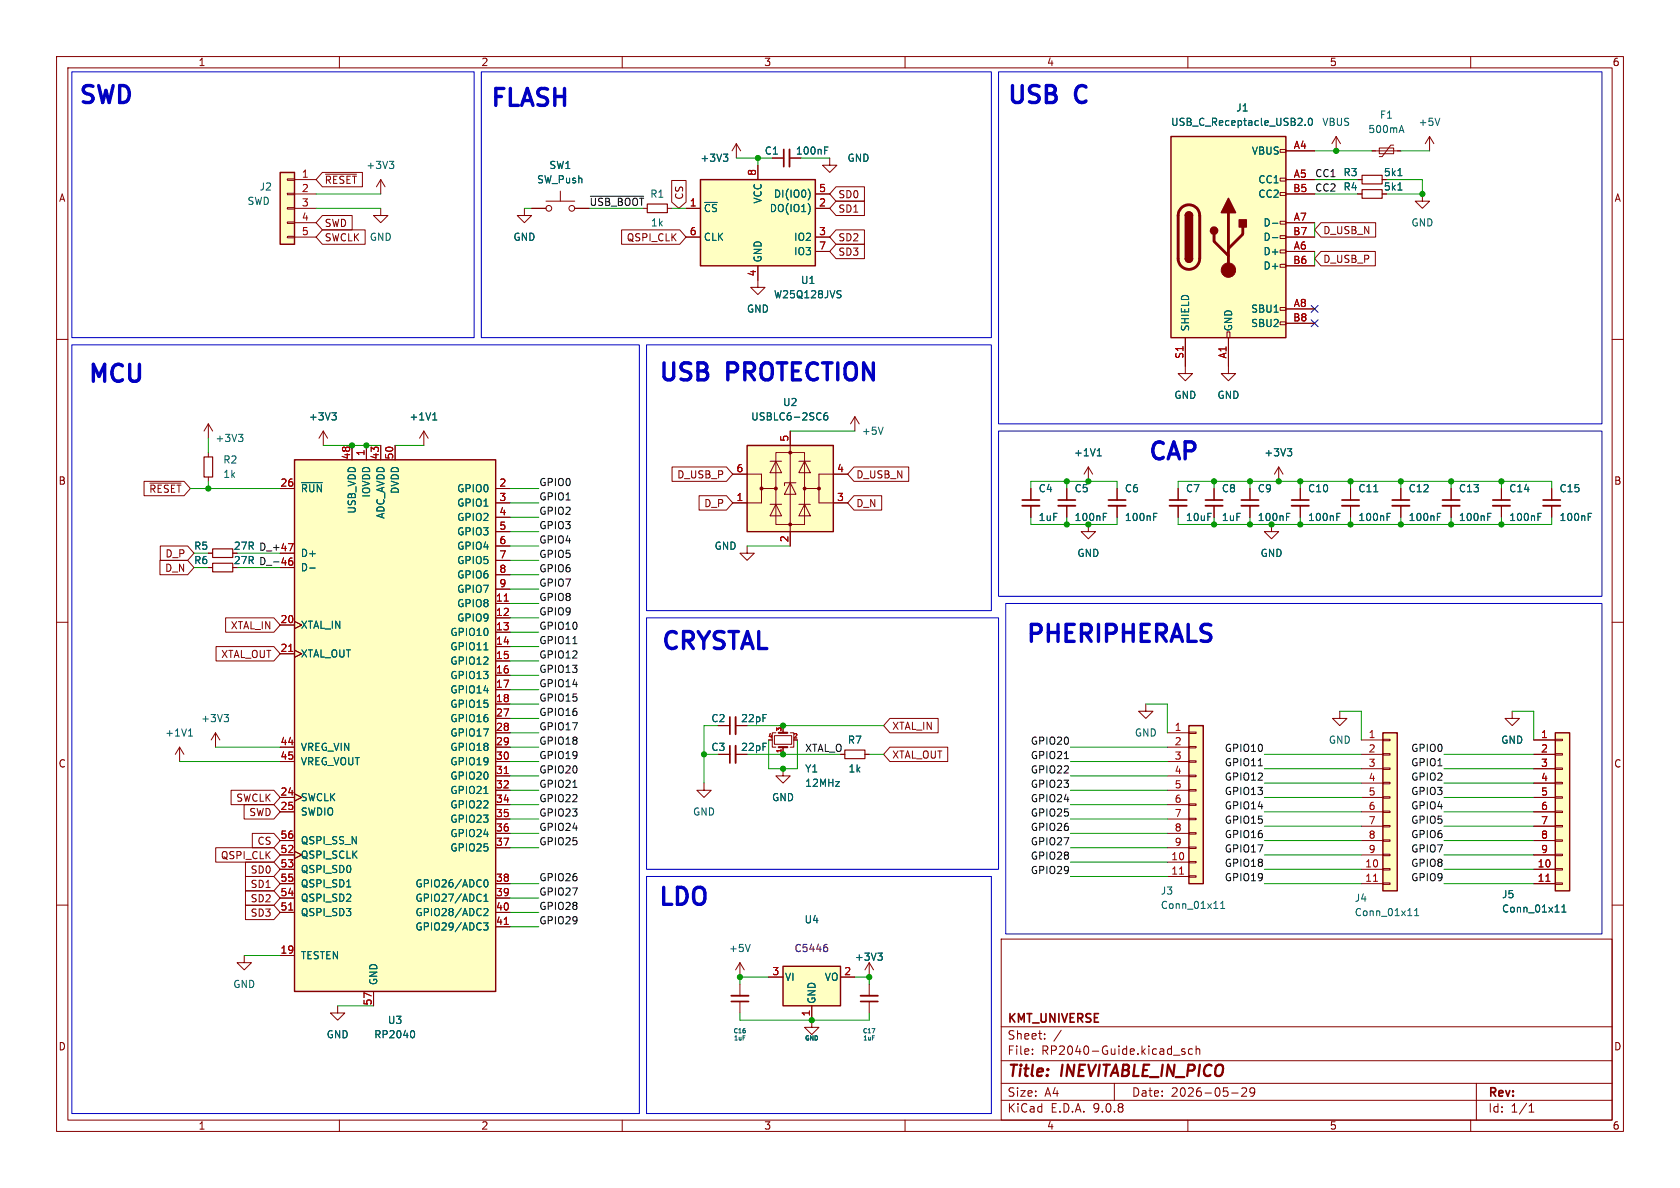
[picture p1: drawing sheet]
<svg xmlns="http://www.w3.org/2000/svg" width="297mm" height="210mm" viewBox="0 0 297 210" stroke-linecap="round" stroke-linejoin="round" font-family="sans-serif">
<g fill="none" stroke="#840000" stroke-width=".18">
<path d="M10 10h277v190h-277zM12 12h273v186h-273zM60 10v2M110 10v2M160 10v2M210 10v2M260 10v2M10 60h2M285 60h2M214.6 86.4v2M214.6 89.4v2M10 110h2"/>
<path d="M285 110h2M10 160h2M177 166h108v32h-108zM285 160h2M60 198v2M110 198v2M160 198v2M177 194.5h108M177 191.5h108M177 187.5h108M177 181.5h108M182.5 186.3v.1"/>
<path d="M182.5 185.5v.1M184.7 183.6v.1M184.7 182.8v.1M187.6 182.1l-1.3 2M197 191.5v3M207.5 186.5h1.1M209.5 185.5l-.4-.1-.2 .2 .1 .2 .5 .2v.3h-.6M210 198v2M210.8 185.5l-.4-.1-.3 .3v.4l.1 .2h.6M211.5 185.5l.2-.1 .3 .1 .1 .9M211.5 184.9v1.5M217.7 193.2h1.2"/>
<path d="M219.5 192.4l.6-.1 .2 .1 .1 .3-.9 1.1h.9M221.8 192.9l-.3 .3h-.3l-.2-.3 .1-.5 .4-.1 .2 .1a.99 .99 0 0 1-.3 1.4h-.3M260 198v2M261 191.5v6.5M270.3 196.6h.9M270.3 195.5l.4-.4v1.5"/>
</g>
<path d="M213.1 88.4h3.1" fill="none" stroke="#840000" stroke-width=".3"/>
<path d="M213.1 89.4h3.1" fill="none" stroke="#840000" stroke-width=".33"/>
<path d="M207 24.1h20.3v35.6h-20.3z" fill="#ffffc2"/>
<g fill="none" stroke="#840000" stroke-width=".18">
<path d="M92.7 36.8v1.3h1.3l-1.3 1.3-1.3-1.3h1.3M226.3 26.4h1v.5h-1zM226.3 31.5h1v.5h-1zM226.3 34h1v.5h-1zM226.3 39.1h1v.5h-1zM227.3 26.7h5.1M227.3 31.8h5.1M227.3 34.3h5.1M227.3 39.4h5.1M236.2 24.1l-.7 1.3M236.2 24.1l.8 1.3M236.2 24.1v2.6"/>
<path d="M240 31.8h.8M240 34.3h.8M242.6 26.7h5M243.8 26.2h2.6v1h-2.6zM246.4 25.7h-.5l-1.6 2h-.5M251.5 34.3v1.3h1.2l-1.2 1.2-1.3-1.2h1.3M252.7 24.1l-.7 1.3M252.7 24.1l.8 1.3M252.7 24.1v2.6M209.5 59.7v6.3h1.3l-1.3 1.3-1.2-1.3h1.2M216.9 58.7h.5v1h-.5zM217.2 59.7v5.1"/>
<path d="M226.3 41.7h1v.5h-1zM226.3 44.2h1v.5h-1zM226.3 46.7h1v.5h-1zM226.3 54.4h1v.5h-1zM226.3 56.9h1v.5h-1zM227.3 41.9h5.1M227.3 44.5h5.1M227.3 47h5.1M227.3 54.6h5.1M227.3 57.2h5.1M132.1 96.5v1.3h1.2l-1.2 1.3-1.3-1.3h1.3M182.2 86.4v2"/>
<path d="M182.2 89.4v2M192.4 92.7v1.3h1.3l-1.3 1.3-1.3-1.3h1.3M197.5 86.4v2M197.5 89.4v2M208.3 86.4v2M208.3 89.4v2"/>
</g>
<path d="M207 24.1h20.3v35.6h-20.3zM209.5 38.1a.64 .64 0 0 1 .7-.6 .64 .64 0 0 1 .6 .6M209.5 45.7a.64 .64 0 0 0 .7 .7 .64 .64 0 0 0 .6-.7" fill="none" stroke="#840000" stroke-width=".25"/>
<path d="M208.8 36.8a1.91 1.91 0 0 1 2.1-.5 1.91 1.91 0 0 1 1.2 1.8v7.6a1.91 1.91 0 0 1-1.9 1.9 1.91 1.91 0 0 1-1.9-1.9v-7.7l.2-.7zM217.2 37.6v10.2M214.6 41.4v1.3l2.6 2.5M219.7 40.1v1.3l-2.5 2.5" fill="none" stroke="#840000" stroke-width=".51"/>
<g fill="#840000" stroke="#840000" stroke-width=".25">
<path d="M209.5 38.1h1.3v7.6h-1.3z"/>
<path d="M209.7 37.7a.64 .64 0 0 1 .7-.2 .64 .64 0 0 1 .4 .6h-1.3z"/>
<path d="M209.5 45.7h1.3a.64 .64 0 0 1-.6 .7 .64 .64 0 0 1-.7-.7z"/>
<path d="M217.2 35.1l1.2 2.5h-2.5z"/>
<path d="M219.1 38.9h1.2v1.2h-1.2z"/>
<circle cx="214.6" cy="40.8" r=".63"/>
</g>
<circle cx="217.2" cy="47.8" r="1.27" fill="#840000" stroke="#840000" stroke-width=".18"/>
<path d="M224.9 39.5h1M230.7 22v.2M231.4 21l.2-.1a.68 .68 0 0 1 .4 .6 .68 .68 0 0 1-.4 .7l-.2-.2-.1-.3zM247.1 33.6h.8M247.1 31.1h.8M247.5 23.1h.6M247.8 22.2l.4 1.2M254.5 20.9l-.4 1.3M224.9 42h1M203.9 91.4h.5M203.9 90.7h.7" fill="none" stroke="#006464" stroke-width=".18"/>
<path d="M240.8 33.5h3.5v1.6h-3.5zM240.8 31h3.5v1.5h-3.5z" fill="none" stroke="#840000" stroke-width=".2"/>
<path d="M180.7 88.4h3.1M196 88.4h3M206.8 88.4h3" fill="none" stroke="#840000" stroke-width=".3"/>
<path d="M180.7 89.4h3.1M196 89.4h3M206.8 89.4h3" fill="none" stroke="#840000" stroke-width=".33"/>
<path d="M138.4 170.8h10.2v7h-10.2z" fill="#ffffc2"/>
<path d="M138.4 170.8h10.2v7h-10.2z" fill="none" stroke="#840000" stroke-width=".25"/>
<g fill="none" stroke="#840000" stroke-width=".18">
<path d="M94 36.8h2.5M96.5 35.6h5.1M99.1 33.8v1.8M101.6 36.8h2.5M151.1 73.7l-.7 1.2M151.1 73.7l.8 1.2M151.1 73.7v2.5M36.8 97.8h.8M36.8 100.3h.8M31.7 132.1l-.7 1.3M31.7 132.1l.8 1.3M31.7 132.1v2.5"/>
<path d="M38.1 129.5l-.8 1.3M38.1 129.5l.8 1.3M38.1 129.5v2.6M127 133.4h2M130 133.4h2.1M138.4 135.9v1.3h1.3l-1.3 1.2-1.2-1.2h1.2M43.2 168.9v1.3h1.2l-1.2 1.3-1.3-1.3h1.3M59.7 177.8v1.3h1.3l-1.3 1.2-1.3-1.2h1.3M135.9 172.7h2.5M143.5 177.8v2.5M148.6 172.7h2.5M153.7 170.2l-.8 1.3"/>
<path d="M153.7 170.2l.7 1.3M153.7 170.2v2.5M153.7 174v2M153.7 177v2.1"/>
<circle cx="97" cy="36.8" r=".51"/>
<circle cx="101.1" cy="36.8" r=".51"/>
</g>
<path d="M146 166.9h.2M146.1 167.4l.2 .3v.3l-.2 .2" fill="none" stroke="#840084" stroke-width=".18"/>
<path d="M156.1 75.5l-.4 1.3M33.3 130.1h.7M33.4 129.2l.3-.4v1.3M39.6 126.3h.8l-.4 .5M40.2 126.8l.2 .2v.3l-.2 .3M155.2 168.5h.8l-.5 .5M155.7 169l.3 .2v.3l-.3 .3" fill="none" stroke="#006464" stroke-width=".18"/>
<path d="M129 131.8v3.1M152.1 177h3.1" fill="none" stroke="#840000" stroke-width=".3"/>
<path d="M130 131.8v3.1M152.1 176h3.1" fill="none" stroke="#840000" stroke-width=".33"/>
<path d="M37.6 97h3.5v1.6h-3.5zM37.6 99.6h3.5v1.5h-3.5z" fill="none" stroke="#840000" stroke-width=".2"/>
<path d="M52.1 81.3h35.5v94h-35.5z" fill="#ffffc2"/>
<path d="M52.1 81.3h35.5v94h-35.5z" fill="none" stroke="#840000" stroke-width=".25"/>
<g fill="none" stroke="#840000" stroke-width=".18">
<path d="M62.2 78.7v2.6M64.8 78.7v2.6M67.3 78.7v2.6M69.8 78.7v2.6M49.5 86.4h2.6M49.5 97.8h2.6M87.6 86.4h2.6M87.6 88.9h2.6M87.6 91.4h2.6M87.6 94h2.6M87.6 96.5h2.6M87.6 99.1h2.6"/>
<path d="M49.5 100.3h2.6M49.5 110.5h2.6M49.5 115.6h2.6M52.1 109.9l1.2 .6-1.2 .6M52.1 114.9l1.2 .7-1.2 .6M87.6 101.6h2.6M87.6 104.1h2.6M87.6 106.7h2.6M87.6 109.2h2.6M87.6 111.8h2.6M87.6 114.3h2.6M87.6 116.8h2.6"/>
<path d="M87.6 119.4h2.6M49.5 132.1h2.6M49.5 134.6h2.6M87.6 132.1h2.6M87.6 134.6h2.6M87.6 121.9h2.6M87.6 124.5h2.6M87.6 127h2.6M87.6 129.5h2.6M87.6 137.2h2.6M87.6 139.7h2.6M49.5 141h2.6"/>
<path d="M49.5 143.5h2.6M49.5 148.6h2.6M49.5 151.1h2.6M49.5 153.7h2.6M49.5 156.2h2.6M49.5 158.8h2.6M52.1 140.3l1.2 .7-1.2 .6M52.1 150.5l1.2 .6-1.2 .7M87.6 156.2h2.6M87.6 158.8h2.6M87.6 142.2h2.6M87.6 144.8h2.6"/>
<path d="M87.6 147.3h2.6M87.6 149.9h2.6M49.5 161.3h2.6M49.5 168.9h2.6M66 175.3v2.5M87.6 161.3h2.6M87.6 163.8h2.6"/>
</g>
<path d="M53.3 85.3h3.7M54.8 100.4h.9M85.5 114.9h.8M61.3 156.8h.7M85.5 140.3h.8M85.5 159.3h.8M85.5 158.4l.4-.3v1.2M85.7 155.6l.1-.1a.68 .68 0 0 1 .5 .7 .68 .68 0 0 1-.5 .6l-.1-.1-.2-.4zM85.5 163.1h.8l-.5 .5 .4 .1v.6l-.2 .1-.5-.1M85.5 160.7l.5-.1 .3 .4-.8 .9h.8M73 182.2a.79 .79 0 0 1 0 1.3" fill="none" stroke="#006464" stroke-width=".18"/>
<path d="M51 115.2h.8M89.1 106.3h.8M89.1 136.7h.8M51 160.9h.8M89.1 163.4h.8" fill="none" stroke="#a90000" stroke-width=".18"/>
<path d="M49.5 30.5h2.6v12.7h-2.6z" fill="#ffffc2"/>
<path d="M49.5 30.5h2.6v12.7h-2.6z" fill="none" stroke="#840000" stroke-width=".25"/>
<g fill="none" stroke="#840000" stroke-width=".18">
<path d="M50.8 31.6h1.3v.3h-1.3zM50.8 34.2h1.3v.2h-1.3zM50.8 36.7h1.3v.3h-1.3zM50.8 39.2h1.3v.3h-1.3zM52.1 31.8h3.8M52.1 34.3h3.8M52.1 36.8h3.8M52.1 39.4h3.8M67.3 36.8v1.3h1.3l-1.3 1.3-1.3-1.3h1.3M67.3 31.8l-.8 1.2M67.3 31.8l.8 1.2M67.3 31.8v2.5"/>
<path d="M50.8 41.8h1.3v.2h-1.3zM52.1 41.9h3.8M36.8 74.9v2.6M36.8 74.9l-.7 1.3M36.8 74.9l.8 1.3M74.9 76.2l-.7 1.3M74.9 76.2l.8 1.3M74.9 76.2v2.5M36.8 80v.8M36.8 84.3v.8M188.6 86.4v2M188.6 89.4v2"/>
<path d="M143.5 180.3v1.3h1.3l-1.3 1.3-1.3-1.3h1.3"/>
</g>
<path d="M187.1 88.4h3" fill="none" stroke="#840000" stroke-width=".3"/>
<path d="M187.1 89.4h3" fill="none" stroke="#840000" stroke-width=".33"/>
<path d="M68.8 28.5h.8l-.4 .5M69.4 29l.2 .2v.3l-.2 .3M42.2 76.8h.7l-.4 .5M42.7 77.3l.2 .2v.3l-.2 .2M76.5 74.2h.7M76.6 73.3l.3-.3v1.2M195.1 91.4h.4M195.1 90.7h.6" fill="none" stroke="#006464" stroke-width=".18"/>
<path d="M36.1 80.8h1.5v3.5h-1.5z" fill="none" stroke="#840000" stroke-width=".2"/>
<path d="M132.1 78.7h15.2v15.3h-15.2z" fill="#ffffc2"/>
<path d="M132.1 78.7h15.2v15.3h-15.2z" fill="none" stroke="#840000" stroke-width=".25"/>
<g fill="none" stroke="#840000" stroke-width=".18">
<path d="M118 36.8h.7M57.1 76.2l-.7 1.3M57.1 76.2l.8 1.3M57.1 76.2v2.5M139.7 76.2v20.3M217.2 64.8v1.2h1.2l-1.2 1.3-1.3-1.3h1.3M129.5 83.8h5.1v2.6h2.6M134.6 86.4v2.5h-5.1M136.1 81.5h2.1M136.1 89.2h2.1M137.2 80h5v12.7h-5zM137.2 81.5l1 2.1h-2.1z"/>
<path d="M137.2 89.2l1 2h-2.1zM139.7 85.3l1 2.1h-2zM140.7 85.3h-2v.6M141.2 81.5h2.1M141.2 89.2h2.1M142.2 81.5l1.1 2.1h-2.1zM142.2 89.2l1.1 2h-2.1zM144.8 86.4v2.5h5.1M149.9 83.8h-5.1v2.6h-2.6M226.1 82.6l-.8 1.2M226.1 82.6l.7 1.2M226.1 82.6v2.5"/>
<path d="M229.9 86.4v2M229.9 89.4v2M238.8 86.4v2M238.8 89.4v2"/>
</g>
<g fill="#840000" stroke="#840000" stroke-width=".18">
<circle cx="134.6" cy="86.4" r=".25"/>
<circle cx="137.2" cy="86.4" r=".25"/>
<circle cx="139.7" cy="80" r=".25"/>
<circle cx="139.7" cy="92.7" r=".25"/>
<circle cx="142.2" cy="86.4" r=".25"/>
<circle cx="144.8" cy="86.4" r=".25"/>
</g>
<path d="M58.7 73h.7l-.4 .5M59.2 73.5l.2 .2v.3l-.2 .2M146.2 73h-.3a.86 .86 0 0 0 0 1.2l.4-.1 .1-.4-.3-.2h-.2l-.3 .2M227.6 79.3h.8l-.5 .5M228.1 79.8l.3 .2v.3l-.3 .3M236.3 91.4h.5M236.3 90.7h.6M242.9 86.9h.7M245.2 91.4h.4M245.2 90.7h.6" fill="none" stroke="#006464" stroke-width=".18"/>
<path d="M228.3 88.4h3.1M237.2 88.4h3.1" fill="none" stroke="#840000" stroke-width=".3"/>
<path d="M228.3 89.4h3.1M237.2 89.4h3.1" fill="none" stroke="#840000" stroke-width=".33"/>
<path d="M114.4 36.1h3.6v1.5h-3.6z" fill="none" stroke="#840000" stroke-width=".2"/>
<path d="M123.8 31.8h20.3v15.2h-20.3z" fill="#ffffc2"/>
<path d="M123.8 31.8h20.3v15.2h-20.3z" fill="none" stroke="#840000" stroke-width=".25"/>
<g fill="none" stroke="#840000" stroke-width=".18">
<path d="M121.3 36.8h2.5M134 29.2v2.6M136.5 27.9h2.1M139.6 27.9h2M144.1 36.8h2.6M144.1 34.3h2.6M146.7 27.9v1.3h1.3l-1.3 1.3-1.3-1.3h1.3M121.3 41.9h2.5M134 47v3.8h1.3l-1.3 1.3-1.3-1.3h1.3M144.1 41.9h2.6M144.1 44.5h2.6M192.4 82.6l-.8 1.2"/>
<path d="M192.4 82.6l.8 1.2M192.4 82.6v2.5M221 86.4v2M221 89.4v2M224.8 92.7v1.3h1.3l-1.3 1.3-1.3-1.3h1.3M247.6 86.4v2M247.6 89.4v2M274.3 86.4v2M274.3 89.4v2"/>
</g>
<g fill="none" stroke="#006464" stroke-width=".18">
<path d="M142.9 33.5a1.49 1.49 0 0 1 0 1.8M143.2 36.5v.8M145.8 26.6h.4M145.8 26h.6M148.2 51.4h.5M148.4 52l.3 .3-.3 .3M194.1 79.6l.2-.3v1.3M194 80.6h.7M227.4 91.4h.5M227.4 90.7h.6M254.1 91.4h.4M254.1 90.7h.6"/>
<path d="M280.8 91.4h.4M280.8 90.7h.6"/>
</g>
<path d="M138.6 26.4v3.1M219.5 88.4h3M246.1 88.4h3.1M272.8 88.4h3" fill="none" stroke="#840000" stroke-width=".3"/>
<path d="M139.6 26.4v3.1M219.5 89.4h3M246.1 89.4h3.1M272.8 89.4h3" fill="none" stroke="#840000" stroke-width=".33"/>
<path d="M275 129.5h2.5v28h-2.5z" fill="#ffffc2"/>
<path d="M275 129.5h2.5v28h-2.5z" fill="none" stroke="#840000" stroke-width=".25"/>
<g fill="none" stroke="#840000" stroke-width=".18">
<path d="M271.1 130.8h3.9M271.1 133.4h3.9M271.1 135.9h3.9M271.1 138.4h3.9M275 130.7h1.2v.2h-1.2zM275 133.2h1.2v.3h-1.2zM275 135.8h1.2v.2h-1.2zM275 138.3h1.2v.3h-1.2zM271.1 141h3.9M271.1 143.5h3.9M271.1 146.1h3.9M271.1 148.6h3.9"/>
<path d="M271.1 151.1h3.9M271.1 153.7h3.9M271.1 156.2h3.9M275 140.8h1.2v.3h-1.2zM275 143.4h1.2v.2h-1.2zM275 145.9h1.2v.3h-1.2zM275 148.5h1.2v.2h-1.2zM275 151h1.2v.3h-1.2zM275 153.5h1.2v.3h-1.2zM275 156.1h1.2v.2h-1.2z"/>
</g>
<path d="M273.3 155.8h.7" fill="none" stroke="#a90000" stroke-width=".18"/>
<path d="M276.1 161.2h.7M276.1 160.3l.4-.3v1.2" fill="none" stroke="#006464" stroke-width=".18"/>
<path d="M244.5 129.5h2.5v28h-2.5z" fill="#ffffc2"/>
<path d="M244.5 129.5h2.5v28h-2.5z" fill="none" stroke="#840000" stroke-width=".25"/>
<g fill="none" stroke="#840000" stroke-width=".18">
<path d="M202.6 124.5v1.2h1.2l-1.2 1.3-1.3-1.3h1.3M240.7 130.8h3.8M240.7 133.4h3.8M240.7 135.9h3.8M240.7 138.4h3.8M244.5 130.7h1.2v.2h-1.2zM244.5 133.2h1.2v.3h-1.2zM244.5 135.8h1.2v.2h-1.2zM244.5 138.3h1.2v.3h-1.2zM240.7 141h3.8M240.7 143.5h3.8M240.7 146.1h3.8"/>
<path d="M240.7 148.6h3.8M240.7 151.1h3.8M240.7 153.7h3.8M240.7 156.2h3.8M244.5 140.8h1.2v.3h-1.2zM244.5 143.4h1.2v.2h-1.2zM244.5 145.9h1.2v.3h-1.2zM244.5 148.5h1.2v.2h-1.2zM244.5 151h1.2v.3h-1.2zM244.5 153.5h1.2v.3h-1.2zM244.5 156.1h1.2v.2h-1.2z"/>
</g>
<path d="M242.8 155.8h.7" fill="none" stroke="#a90000" stroke-width=".18"/>
<path d="M250.1 161.9h.7M250.1 161l.4-.4v1.3" fill="none" stroke="#006464" stroke-width=".18"/>
<path d="M210.2 128.3h2.5v27.9h-2.5z" fill="#ffffc2"/>
<path d="M210.2 128.3h2.5v27.9h-2.5z" fill="none" stroke="#840000" stroke-width=".25"/>
<g fill="none" stroke="#840000" stroke-width=".18">
<path d="M57 38.1h5.3v2.5h-5.3l-1.1-1.2zM57 30.5h7.1v2.5h-7.1l-1.1-1.2zM57.5 30.8h5.5M94 36.8h2.5M101.6 36.8h2.5M118.7 31.9h2.6v3.8l-1.3 1.1-1.3-1.1zM121.3 36.8h2.5M130.2 25.4l-.8 1.3M130.2 25.4l.7 1.3M130.2 25.4v2.5M134 29.2v2.6M136.5 27.9h2.1"/>
<path d="M139.6 27.9h2M144.1 36.8h2.6M144.1 34.3h2.6M147.8 35.6h5v2.5h-5l-1.1-1.3zM147.8 33h5v2.6h-5l-1.1-1.3zM227.3 34.3h5.1M227.3 26.7h5.1M227.3 31.8h5.1M227.3 39.4h5.1M233.5 39.4h9.7v2.5h-9.7l-1.1-1.3zM240 34.3h.8M240 31.8h.8"/>
<path d="M57 40.6h7.6v2.6h-7.6l-1.1-1.3zM109.9 40.6h10.3l1.1 1.3-1.1 1.3h-10.3zM121.3 41.9h2.5M134 47v2.5M144.1 41.9h2.6M144.1 44.5h2.6M147.8 43.2h5v2.5h-5l-1.1-1.2zM147.8 40.6h5v2.6h-5l-1.1-1.3zM209.5 59.7v5.1M217.2 59.7v5.1M227.3 41.9h5.1M227.3 44.5h5.1"/>
<path d="M227.3 47h5.1M227.3 54.6h5.1M227.3 57.2h5.1M233.5 44.4h9.6v2.6h-9.6l-1.1-1.3zM62.2 78.7v2.6M64.8 78.7v2.6M67.3 78.7v2.6M69.8 78.7v2.6M139.7 76.2v2.5M25.5 85.1h7l1.2 1.3-1.2 1.2h-7zM26.5 85.4h5.5M28.3 99.1h4.9l1.1 1.2-1.1 1.3h-4.9z"/>
<path d="M28.3 96.5h4.9l1.1 1.3-1.1 1.3h-4.9zM36.8 97.8h.8M49.5 86.4h2.6M49.5 97.8h2.6M87.6 86.4h2.6M87.6 88.9h2.6M87.6 91.4h2.6M87.6 94h2.6M87.6 96.5h2.6M87.6 99.1h2.6M118.8 82.5h9.6l1.1 1.3-1.1 1.3h-9.6zM123.6 87.6h4.8l1.1 1.3-1.1 1.3h-4.8z"/>
<path d="M129.5 88.9h2.6M129.5 83.8h2.6M139.7 94v2.5M147.3 88.9h2.6M147.3 83.8h2.6M151 82.5h9.7v2.6h-9.7l-1.1-1.3zM151 87.6h4.9v2.6h-4.9l-1.1-1.3zM182.2 86.4v2M182.2 89.4v2M188.6 86.4v2M188.6 89.4v2M197.5 86.4v2"/>
<path d="M197.5 89.4v2M208.3 86.4v2M208.3 89.4v2M214.6 86.4v2M214.6 89.4v2M221 86.4v2M221 89.4v2M229.9 86.4v2M229.9 89.4v2M238.8 86.4v2M238.8 89.4v2M247.6 86.4v2"/>
<path d="M247.6 89.4v2M256.5 86.4v2M256.5 89.4v2M265.4 86.4v2M265.4 89.4v2M274.3 86.4v2M274.3 89.4v2M36.8 100.3h.8M38.2 114.3h10.2l1.1 1.3-1.1 1.2h-10.2zM39.9 109.2h8.5l1.1 1.3-1.1 1.3h-8.5zM49.5 100.3h2.6M49.5 110.5h2.6"/>
<path d="M49.5 115.6h2.6M52.1 109.9l1.2 .6-1.2 .6M52.1 114.9l1.2 .7-1.2 .6M87.6 101.6h2.6M87.6 104.1h2.6M87.6 106.7h2.6M87.6 109.2h2.6M87.6 111.8h2.6M87.6 114.3h2.6M87.6 116.8h2.6M87.6 119.4h2.6M40.9 139.7h7.5l1.1 1.3-1.1 1.2h-7.5z"/>
<path d="M49.5 132.1h2.6M49.5 134.6h2.6M87.6 129.5h2.6M87.6 132.1h2.6M87.6 134.6h2.6M87.6 137.2h2.6M87.6 139.7h2.6M87.6 121.9h2.6M87.6 124.5h2.6M87.6 127h2.6M124.5 138.4v1.3h1.2l-1.2 1.3-1.3-1.3h1.3M127 128.3h2"/>
<path d="M127 133.4h2M130 128.3h2.1M130 133.4h2.1M136.9 130h3.1v1.6h-3.1zM137.2 129.5h-.7v2.6h.7M138.4 128.3v1.2M138.4 132.1v1.3M139.7 129.5h.6v2.6h-.6M152.9 133.4h.8M157.3 132.1h10.2v2.5h-10.2l-1.1-1.2zM157.3 127h8.6v2.5h-8.6l-1.1-1.2zM206.4 129.5h3.8"/>
<path d="M206.4 132.1h3.8M206.4 134.6h3.8M206.4 137.2h3.8M206.4 139.7h3.8M210.2 129.4h1.3v.3h-1.3zM210.2 132h1.3v.2h-1.3zM210.2 134.5h1.3v.2h-1.3zM210.2 137h1.3v.3h-1.3zM210.2 139.6h1.3v.2h-1.3zM236.9 125.7v1.3h1.2l-1.2 1.3-1.3-1.3h1.3M267.3 125.7v1.3h1.3l-1.3 1.3-1.2-1.3h1.2M271.1 133.4h3.9"/>
<path d="M271.1 130.8h3.9M271.1 135.9h3.9M271.1 138.4h3.9M38.1 149.9h10.3l1.1 1.2-1.1 1.3h-10.3zM43.2 142.2h5.2l1.1 1.3-1.1 1.3h-5.2zM43.4 152.4h5l1.1 1.3-1.1 1.2h-5zM43.4 157.5h5l1.1 1.3-1.1 1.2h-5zM43.4 154.9h5l1.1 1.3-1.1 1.3h-5zM44.6 147.3h3.8l1.1 1.3-1.1 1.3h-3.8zM49.5 141h2.6M49.5 143.5h2.6M49.5 148.6h2.6"/>
<path d="M49.5 151.1h2.6M49.5 153.7h2.6M49.5 156.2h2.6M49.5 158.8h2.6M52.1 140.3l1.2 .7-1.2 .6M52.1 150.5l1.2 .6-1.2 .7M87.6 142.2h2.6M87.6 144.8h2.6M87.6 147.3h2.6M87.6 149.9h2.6M87.6 156.2h2.6M87.6 158.8h2.6"/>
<path d="M206.4 142.2h3.8M206.4 144.8h3.8M206.4 147.3h3.8M206.4 149.9h3.8M206.4 152.4h3.8M206.4 154.9h3.8M210.2 142.1h1.3v.3h-1.3zM210.2 144.7h1.3v.2h-1.3zM210.2 147.2h1.3v.2h-1.3zM210.2 149.7h1.3v.3h-1.3zM210.2 152.3h1.3v.2h-1.3zM210.2 154.8h1.3v.3h-1.3z"/>
<path d="M271.1 141h3.9M271.1 143.5h3.9M271.1 148.6h3.9M271.1 151.1h3.9M271.1 153.7h3.9M271.1 156.2h3.9M271.1 146.1h3.9M43.4 160h5l1.1 1.3-1.1 1.3h-5zM49.5 161.3h2.6M49.5 168.9h2.6M66 175.3v2.5M87.6 161.3h2.6"/>
<path d="M87.6 163.8h2.6M130.8 170.2v2.5M130.8 174v2M130.8 177v2.1M130.8 170.2l-.8 1.3M130.8 170.2l.8 1.3M135.9 172.7h2.5M143.5 177.8v2.5M148.6 172.7h2.5"/>
</g>
<path d="M51 115.2h.8M89.1 106.3h.8M89.1 136.7h.8M208.5 154.5h.7M273.3 155.8h.7M51 160.9h.8M89.1 163.4h.8" fill="none" stroke="#a90000" stroke-width=".18"/>
<g fill="none" stroke="#006464" stroke-width=".18">
<path d="M127.9 27.2h.8l-.5 .5M128.4 27.7l.3 .3v.3l-.3 .2M142.9 33.5a1.49 1.49 0 0 1 0 1.8M143.2 36.5v.8M145.8 26.6h.4M145.8 26h.6M224.9 39.5h1M230.7 22v.2M231.4 21l.2-.1a.68 .68 0 0 1 .4 .6 .68 .68 0 0 1-.4 .7l-.2-.2-.1-.3zM247.1 33.6h.8M247.1 31.1h.8M148.2 51.4h.5"/>
<path d="M148.4 52l.3 .3-.3 .3M224.9 42h1M58.7 73h.7l-.4 .5M59.2 73.5l.2 .2v.3l-.2 .2M76.5 74.2h.7M76.6 73.3l.3-.3v1.2M146.2 73h-.3a.86 .86 0 0 0 0 1.2l.4-.1 .1-.4-.3-.2h-.2l-.3 .2M194.1 79.6l.2-.3v1.3M227.6 79.3h.8l-.5 .5M228.1 79.8l.3 .2v.3l-.3 .3M53.3 85.3h3.7M194 80.6h.7"/>
<path d="M195.1 91.4h.4M195.1 90.7h.6M203.9 91.4h.5M203.9 90.7h.7M227.4 91.4h.5M227.4 90.7h.6M236.3 91.4h.5M236.3 90.7h.6M242.9 86.9h.7M245.2 91.4h.4M245.2 90.7h.6M254.1 91.4h.4"/>
<path d="M254.1 90.7h.6M263 91.4h.4M263 90.7h.6M271.9 91.4h.4M271.9 90.7h.6M280.8 91.4h.4M280.8 90.7h.6M54.8 100.4h.9M85.5 114.9h.8M61.3 156.8h.7M85.5 140.3h.8M85.5 159.3h.8"/>
<path d="M85.5 158.4l.4-.3v1.2M85.7 155.6l.1-.1a.68 .68 0 0 1 .5 .7 .68 .68 0 0 1-.5 .6l-.1-.1-.2-.4zM215.8 159.7l.4-.4v1.3M85.5 163.1h.8l-.5 .5 .4 .1v.6l-.2 .1-.5-.1M85.5 160.7l.5-.1 .3 .4-.8 .9h.8M132.6 166.9l-.4 1.3M155.2 168.5h.8l-.5 .5M155.7 169l.3 .2v.3l-.3 .3M215.8 160.6h.7M276.1 161.2h.7M276.1 160.3l.4-.3v1.2M73 182.2a.79 .79 0 0 1 0 1.3"/>
</g>
<path d="M137.7 132.1h1.5M137.7 129.5h1.5" fill="none" stroke="#840000" stroke-width=".38"/>
<path d="M255 88.4h3.1M263.9 88.4h3.1M129 126.7v3.1M129.3 177h3" fill="none" stroke="#840000" stroke-width=".3"/>
<path d="M255 89.4h3.1M263.9 89.4h3.1M130 126.7v3.1M129.3 176h3" fill="none" stroke="#840000" stroke-width=".33"/>
<path d="M149.4 132.6h3.5v1.5h-3.5z" fill="none" stroke="#840000" stroke-width=".2"/>
<path d="M104.4 34.7h9.4M101.3 113.8h.7M101.3 139.2h.7M188.2 134.1h.7M222.5 135.4h.7" fill="none" stroke="#0f0f0f" stroke-width=".18"/>
<g fill="none" stroke="#009600" stroke-width=".18">
<path d="M55.9 36.8h11.4M55.9 34.3h11.4M92.7 36.8h1.3M104.1 36.8h9.6M118.7 36.8h2.6M130.2 27.9h6.3M134 27.9v1.3M141.6 27.9h5.1M232.4 34.3h7.6M232.4 31.8h7.6M232.4 39.4v2.5M232.4 26.7h10.2"/>
<path d="M245.1 31.8h6.4v2.5h-6.4M247.6 26.7h5.1M232.4 44.5v2.5M36.8 77.5v2.5M57.1 78.7h10.2M69.8 78.7h5.1M139.7 76.2h11.4M33.7 86.4h15.8M36.8 85.1v1.3M41.9 97.8h7.6M90.2 86.4h5M90.2 94h5"/>
<path d="M90.2 96.5h5M90.2 99.1h5M90.2 88.9h5M90.2 91.4h5M132.1 96.5h7.6M182.2 86.4v-1.3h15.3v1.3M182.2 91.4v1.3h15.3v-1.3M188.6 85.1v1.3M188.6 91.4v1.3M208.3 86.4v-1.3h66v1.3M208.3 91.4v1.3h66v-1.3M214.6 85.1v1.3"/>
<path d="M214.6 91.4v1.3M221 85.1v1.3M221 91.4v1.3M229.9 85.1v1.3M229.9 91.4v1.3M238.8 85.1v1.3M238.8 91.4v1.3M247.6 85.1v1.3M247.6 91.4v1.3M256.5 85.1v1.3M256.5 91.4v1.3M265.4 85.1v1.3"/>
<path d="M265.4 91.4v1.3M41.9 100.3h7.6M90.2 104.1h5M90.2 114.3h5M90.2 106.7h5M90.2 109.2h5M90.2 116.8h5M90.2 119.4h5M90.2 111.8h5M90.2 101.6h5M31.7 134.6h17.8M38.1 132.1h11.4"/>
<path d="M90.2 137.2h5M90.2 132.1h5M90.2 129.5h5M90.2 134.6h5M90.2 139.7h5M90.2 124.5h5M90.2 127h5M90.2 121.9h5M124.5 133.4h2.5M127 128.3h-2.5v10.1M132.1 133.4h16.5M132.1 128.3h24.1"/>
<path d="M135.9 130.8v5.1h5.1v-5.1M153.7 133.4h2.5M189.2 137.2h17.2M189.2 132.1h17.2M189.2 134.6h17.2M189.2 139.7h17.2M202.6 124.5h3.8v5M223.5 135.9h17.2M223.5 133.4h17.2M223.5 138.4h17.2M236.9 125.7h3.8v5.1M255.3 135.9h15.8"/>
<path d="M255.3 133.4h15.8M255.3 138.4h15.8M267.3 125.7h3.8v5.1M90.2 147.3h5M90.2 142.2h5M90.2 149.9h5M90.2 144.8h5M90.2 158.8h5M90.2 156.2h5M189.2 147.3h17.2M189.2 142.2h17.2M189.2 149.9h17.2"/>
<path d="M189.2 144.8h17.2M189.2 152.4h17.2M189.2 154.9h17.2M223.5 141h17.2M223.5 143.5h17.2M223.5 146.1h17.2M223.5 153.7h17.2M223.5 148.6h17.2M223.5 156.2h17.2M223.5 151.1h17.2M255.3 141h15.8M255.3 143.5h15.8"/>
<path d="M255.3 146.1h15.8M255.3 153.7h15.8M255.3 148.6h15.8M255.3 156.2h15.8M255.3 151.1h15.8M43.2 168.9h6.3M59.7 177.8h6.3M90.2 161.3h5M90.2 163.8h5M130.8 179.1v1.2h22.9v-1.2M135.9 172.7h-5.1v1.3M151.1 172.7h2.6v1.3"/>
</g>
<path d="M231.8 56.5l1.2 1.3M231.8 54l1.2 1.2M233 56.5l-1.2 1.3M233 54l-1.2 1.2" fill="none" stroke="#000084" stroke-width=".18"/>
<path d="M12.7 12.7h71.1v47h-71.1zM85.1 12.7h90.2v47h-90.2zM176.5 12.7h106.7v62.2h-106.7zM12.7 61h100.3v135.9h-100.3zM114.3 61h61v47h-61zM176.5 76.2h106.7v29.2h-106.7zM114.3 109.2h62.2v44.5h-62.2zM177.8 106.7h105.4v58.4h-105.4zM114.3 154.9h61v42h-61z" fill="none" stroke="#0000c2" stroke-width=".18"/>
<path d="M146 166.9h.2M146.1 167.4l.2 .3v.3l-.2 .2" fill="none" stroke="#840084" stroke-width=".18"/>
<g fill="#009600" stroke="#009600" stroke-width=".18">
<circle cx="124.5" cy="133.4" r=".46"/>
<circle cx="130.8" cy="172.7" r=".46"/>
<circle cx="153.7" cy="172.7" r=".46"/>
<circle cx="64.8" cy="78.7" r=".46"/>
<circle cx="62.2" cy="78.7" r=".46"/>
<circle cx="36.8" cy="86.4" r=".46"/>
<circle cx="134" cy="27.9" r=".46"/>
<circle cx="138.4" cy="133.4" r=".46"/>
<circle cx="138.4" cy="128.3" r=".46"/>
<circle cx="138.4" cy="135.9" r=".46"/>
<circle cx="143.5" cy="180.3" r=".46"/>
<circle cx="251.5" cy="34.3" r=".46"/>
<circle cx="236.2" cy="26.7" r=".46"/>
<circle cx="221" cy="85.1" r=".46"/>
<circle cx="224.8" cy="92.7" r=".46"/>
<circle cx="221" cy="92.7" r=".46"/>
<circle cx="214.6" cy="85.1" r=".46"/>
<circle cx="214.6" cy="92.7" r=".46"/>
<circle cx="192.4" cy="92.7" r=".46"/>
<circle cx="188.6" cy="92.7" r=".46"/>
<circle cx="188.6" cy="85.1" r=".46"/>
<circle cx="192.4" cy="85.1" r=".46"/>
<circle cx="256.5" cy="85.1" r=".46"/>
<circle cx="256.5" cy="92.7" r=".46"/>
<circle cx="265.4" cy="85.1" r=".46"/>
<circle cx="265.4" cy="92.7" r=".46"/>
<circle cx="226.1" cy="85.1" r=".46"/>
<circle cx="229.9" cy="85.1" r=".46"/>
<circle cx="238.8" cy="92.7" r=".46"/>
<circle cx="238.8" cy="85.1" r=".46"/>
<circle cx="247.6" cy="85.1" r=".46"/>
<circle cx="247.6" cy="92.7" r=".46"/>
<circle cx="229.9" cy="92.7" r=".46"/>
</g>
<g font-size="4.2" fill="#0000c2">
<text x="13.6" y="19.2">SWD</text>
<text x="86.3" y="19.7">FLASH</text>
<text x="177.7" y="19.2">USB</text>
<text x="190.2" y="19.2">C</text>
<text x="15.2" y="68.4">MCU</text>
<text x="116.1" y="68.2">USB</text>
<text x="128.6" y="68.2">PROTECTION</text>
<text x="202.6" y="82.2">CAP</text>
<text x="116.5" y="115.7">CRYSTAL</text>
<text x="181" y="114.4">PHERIPHERALS</text>
<text x="116" y="160.9">LDO</text>
</g>
<g font-size="2.8" fill="#840000">
<text x="178" y="190.9">Title:</text>
<text x="187.7" y="190.9">INEVITABLE_IN_PICO</text>
</g>
<g font-size="2.1" fill="#840000">
<text x="178" y="184">Sheet:</text>
<text x="178" y="181.2">KMT_UNIVERSE</text>
<text x="178" y="186.7">File:</text>
<text x="184.1" y="186.7">RP2040-Guide.kicad_sch</text>
<text x="178" y="196.9">KiCad</text>
<text x="178" y="194.1">Size:</text>
<text x="184.7" y="194.1">A4</text>
<text x="185.7" y="196.9">E.D.A.</text>
<text x="193.3" y="196.9">9.0.8</text>
<text x="200" y="194.1">Date:</text>
<text x="207" y="194.1">2026-05-29</text>
<text x="263" y="194.3">Rev:</text>
<text x="263" y="196.9">Id:</text>
<text x="267.1" y="196.9">1/1</text>
</g>
<g font-size="1.8" fill="#840000">
<text x="35" y="11.9">1</text>
<text x="85" y="11.9">2</text>
<text x="135" y="11.9">3</text>
<text x="185" y="11.9">4</text>
<text x="235" y="11.9">5</text>
<text x="285" y="11.9">6</text>
<text x="10.3" y="35.9">A</text>
<text x="57.3" y="32.7">~{RESET}</text>
<text x="121" y="35.4" transform="rotate(-90 121 35.4)">CS</text>
<text x="148.1" y="35.2">SD0</text>
<text x="244.6" y="33.9">5k1</text>
<text x="244.6" y="31.3">5k1</text>
<text x="285.3" y="35.9">A</text>
<text x="57.3" y="40.3">SWD</text>
<text x="148.1" y="37.8">SD1</text>
<text x="233.8" y="41.6">D_USB_N</text>
<text x="57.3" y="42.9">SWCLK</text>
<text x="110.7" y="42.9">QSPI_CLK</text>
<text x="148.1" y="45.4">SD3</text>
<text x="148.1" y="42.9">SD2</text>
<text x="233.8" y="46.7">D_USB_P</text>
<text x="10.3" y="85.9">B</text>
<text x="26.3" y="87.3">~{RESET}</text>
<text x="119.6" y="84.8">D_USB_P</text>
<text x="124.4" y="89.9">D_P</text>
<text x="151.3" y="84.8">D_USB_N</text>
<text x="151.3" y="89.9">D_N</text>
<text x="285.3" y="85.9">B</text>
<text x="29.1" y="101.3">D_N</text>
<text x="29.2" y="98.7">D_P</text>
<text x="41.2" y="97.4">27R</text>
<text x="41.2" y="99.9">27R</text>
<text x="40.7" y="111.4">XTAL_IN</text>
<text x="39" y="116.5">XTAL_OUT</text>
<text x="157.6" y="129.2">XTAL_IN</text>
<text x="10.3" y="135.9">C</text>
<text x="142.2" y="133">XTAL_O</text>
<text x="157.6" y="134.3">XTAL_OUT</text>
<text x="285.3" y="135.9">C</text>
<text x="41.7" y="141.9">SWCLK</text>
<text x="44" y="144.5">SWD</text>
<text x="45.4" y="149.5">CS</text>
<text x="38.9" y="152.1">QSPI_CLK</text>
<text x="44.2" y="154.6">SD0</text>
<text x="44.2" y="159.7">SD2</text>
<text x="44.2" y="157.2">SD1</text>
<text x="44.2" y="162.2">SD3</text>
<text x="10.3" y="185.9">D</text>
<text x="285.3" y="185.9">D</text>
<text x="35" y="199.9">1</text>
<text x="85" y="199.9">2</text>
<text x="135" y="199.9">3</text>
<text x="185" y="199.9">4</text>
<text x="235" y="199.9">5</text>
<text x="285" y="199.9">6</text>
</g>
<g font-size="1.8" fill="#006464">
<text x="206.9" y="22.5">USB_C_Receptacle_USB2.0</text>
<text x="218.5" y="19.9">J1</text>
<text x="233.7" y="22.5">VBUS</text>
<text x="241.8" y="23.7">500mA</text>
<text x="243.9" y="21.2">F1</text>
<text x="250.7" y="22.5">+5V</text>
<text x="123.7" y="28.8">+3V3</text>
<text x="135.1" y="27.5">C1</text>
<text x="140.6" y="27.5">100nF</text>
<text x="149.7" y="28.8">GND</text>
<text x="221.2" y="27.5">VBUS</text>
<text x="45.8" y="33.9">J2</text>
<text x="64.7" y="30.1">+3V3</text>
<text x="94.8" y="32.6">SW_Push</text>
<text x="97" y="30.1">SW1</text>
<text x="114.9" y="35.2">R1</text>
<text x="136.7" y="35.2">DI(IO0)</text>
<text x="222.4" y="32.6">CC1</text>
<text x="222.4" y="35.2">CC2</text>
<text x="237.4" y="33.9">R4</text>
<text x="237.4" y="31.3">R3</text>
<text x="43.7" y="36.4">SWD</text>
<text x="115" y="40.2">1k</text>
<text x="124.3" y="37.7">~{CS}</text>
<text x="134.8" y="36.1" transform="rotate(-90 134.8 36.1)">VCC</text>
<text x="136" y="37.7">DO(IO1)</text>
<text x="223.3" y="40.2">D-</text>
<text x="249.4" y="40.2">GND</text>
<text x="65.3" y="42.8">GND</text>
<text x="90.7" y="42.8">GND</text>
<text x="124.3" y="42.8">CLK</text>
<text x="134.8" y="46.5" transform="rotate(-90 134.8 46.5)">GND</text>
<text x="140.3" y="42.8">IO2</text>
<text x="140.3" y="45.3">IO3</text>
<text x="223.3" y="42.8">D-</text>
<text x="223.3" y="45.3">D+</text>
<text x="223.3" y="47.9">D+</text>
<text x="136.7" y="52.9">W25Q128JVS</text>
<text x="141.5" y="50.4">U1</text>
<text x="131.9" y="55.5">GND</text>
<text x="210.4" y="58.7" transform="rotate(-90 210.4 58.7)">SHIELD</text>
<text x="218" y="58.7" transform="rotate(-90 218 58.7)">GND</text>
<text x="221.1" y="55.5">SBU1</text>
<text x="221.1" y="58">SBU2</text>
<text x="138.3" y="72">U2</text>
<text x="207.5" y="70.7">GND</text>
<text x="215.1" y="70.7">GND</text>
<text x="54.5" y="74.5">+3V3</text>
<text x="72.3" y="74.5">+1V1</text>
<text x="132.7" y="74.5">USBLC6-2SC6</text>
<text x="152.3" y="77.1">+5V</text>
<text x="38" y="78.3">+3V3</text>
<text x="39.4" y="82.1">R2</text>
<text x="189.8" y="80.9">+1V1</text>
<text x="223.4" y="80.9">+3V3</text>
<text x="39.4" y="84.7">1k</text>
<text x="53.1" y="87.2">~{RUN}</text>
<text x="65.6" y="88.1" transform="rotate(-90 65.6 88.1)">IOVDD</text>
<text x="70.7" y="87.4" transform="rotate(-90 70.7 87.4)">DVDD</text>
<text x="80.7" y="87.2">GPIO0</text>
<text x="80.7" y="89.8">GPIO1</text>
<text x="183.5" y="87.2">C4</text>
<text x="189.9" y="87.2">C5</text>
<text x="198.8" y="87.2">C6</text>
<text x="209.6" y="87.2">C7</text>
<text x="215.9" y="87.2">C8</text>
<text x="222.3" y="87.2">C9</text>
<text x="231.1" y="87.2">C10</text>
<text x="240" y="87.2">C11</text>
<text x="248.9" y="87.2">C12</text>
<text x="257.8" y="87.2">C13</text>
<text x="266.7" y="87.2">C14</text>
<text x="275.6" y="87.2">C15</text>
<text x="63.1" y="90.9" transform="rotate(-90 63.1 90.9)">USB_VDD</text>
<text x="68.2" y="91.8" transform="rotate(-90 68.2 91.8)">ADC_AVDD</text>
<text x="80.7" y="92.3">GPIO2</text>
<text x="80.7" y="94.8">GPIO3</text>
<text x="183.5" y="92.3">1uF</text>
<text x="189.9" y="92.3">100nF</text>
<text x="198.8" y="92.3">100nF</text>
<text x="209.6" y="92.3">10uF</text>
<text x="215.9" y="92.3">1uF</text>
<text x="222.3" y="92.3">100nF</text>
<text x="231.1" y="92.3">100nF</text>
<text x="240" y="92.3">100nF</text>
<text x="248.9" y="92.3">100nF</text>
<text x="257.8" y="92.3">100nF</text>
<text x="266.7" y="92.3">100nF</text>
<text x="275.6" y="92.3">100nF</text>
<text x="34.2" y="97.4">R5</text>
<text x="34.2" y="99.9">R6</text>
<text x="53.1" y="98.7">D+</text>
<text x="53.1" y="101.2">D-</text>
<text x="80.7" y="97.4">GPIO4</text>
<text x="80.7" y="99.9">GPIO5</text>
<text x="126.2" y="97.4">GND</text>
<text x="190.4" y="98.7">GND</text>
<text x="222.8" y="98.7">GND</text>
<text x="80.7" y="102.5">GPIO6</text>
<text x="80.7" y="105">GPIO7</text>
<text x="80.7" y="107.5">GPIO8</text>
<text x="53.1" y="111.4">XTAL_IN</text>
<text x="79.5" y="112.6">GPIO10</text>
<text x="80.7" y="110.1">GPIO9</text>
<text x="53.1" y="116.4">XTAL_OUT</text>
<text x="79.5" y="115.2">GPIO11</text>
<text x="79.5" y="117.7">GPIO12</text>
<text x="79.5" y="120.2">GPIO13</text>
<text x="79.5" y="122.8">GPIO14</text>
<text x="79.5" y="125.3">GPIO15</text>
<text x="29.1" y="130.4">+1V1</text>
<text x="35.5" y="127.9">+3V3</text>
<text x="79.5" y="127.9">GPIO16</text>
<text x="79.5" y="130.4">GPIO17</text>
<text x="125.7" y="127.9">C2</text>
<text x="130.9" y="127.9">22pF</text>
<text x="149.8" y="131.7">R7</text>
<text x="200.5" y="130.4">GND</text>
<text x="234.8" y="131.7">GND</text>
<text x="265.3" y="131.7">GND</text>
<text x="53.1" y="132.9">VREG_VIN</text>
<text x="53.1" y="135.5">VREG_VOUT</text>
<text x="79.5" y="132.9">GPIO18</text>
<text x="79.5" y="135.5">GPIO19</text>
<text x="125.7" y="132.9">C3</text>
<text x="130.9" y="132.9">22pF</text>
<text x="142.2" y="136.8">Y1</text>
<text x="149.9" y="136.8">1k</text>
<text x="53.1" y="141.8">SWCLK</text>
<text x="79.5" y="138">GPIO20</text>
<text x="79.5" y="140.6">GPIO21</text>
<text x="79.5" y="143.1">GPIO22</text>
<text x="136.4" y="141.8">GND</text>
<text x="142.2" y="139.3">12MHz</text>
<text x="53.1" y="144.4">SWDIO</text>
<text x="53.1" y="149.5">QSPI_SS_N</text>
<text x="79.5" y="145.6">GPIO23</text>
<text x="79.5" y="148.2">GPIO24</text>
<text x="122.4" y="144.4">GND</text>
<text x="53.1" y="152">QSPI_SCLK</text>
<text x="53.1" y="154.5">QSPI_SD0</text>
<text x="79.5" y="150.7">GPIO25</text>
<text x="53.1" y="157.1">QSPI_SD1</text>
<text x="53.1" y="159.6">QSPI_SD2</text>
<text x="73.3" y="157.1">GPIO26/ADC0</text>
<text x="73.3" y="159.6">GPIO27/ADC1</text>
<text x="205.1" y="158.3">J3</text>
<text x="205.1" y="160.9">Conn_01x11</text>
<text x="239.4" y="159.6">J4</text>
<text x="265.4" y="159">J5</text>
<text x="265.4" y="161.5">Conn_01x11</text>
<text x="53.1" y="162.2">QSPI_SD3</text>
<text x="73.3" y="162.2">GPIO28/ADC2</text>
<text x="73.3" y="164.7">GPIO29/ADC3</text>
<text x="142.1" y="163.4">U4</text>
<text x="239.4" y="162.2">Conn_01x11</text>
<text x="53.1" y="169.8">TESTEN</text>
<text x="128.8" y="168.5">+5V</text>
<text x="138.7" y="173.6">VI</text>
<text x="145.7" y="173.6">VO</text>
<text x="151" y="170">+3V3</text>
<text x="41.1" y="174.9">GND</text>
<text x="66.9" y="174.2" transform="rotate(-90 66.9 174.2)">GND</text>
<text x="144.4" y="177.5" transform="rotate(-90 144.4 177.5)">GND</text>
<text x="57.7" y="183.7">GND</text>
<text x="66.1" y="183.7">RP2040</text>
<text x="68.5" y="181.2">U3</text>
</g>
<g font-size="1.8" fill="#a90000">
<text x="228.6" y="26.4">A4</text>
<text x="53.3" y="31.5">1</text>
<text x="53.3" y="34">2</text>
<text x="133.7" y="31.2" transform="rotate(-90 133.7 31.2)">8</text>
<text x="144.7" y="34">5</text>
<text x="228.5" y="34">B5</text>
<text x="228.6" y="31.5">A5</text>
<text x="53.3" y="36.6">3</text>
<text x="53.3" y="39.1">4</text>
<text x="53.3" y="41.7">5</text>
<text x="121.8" y="36.6">1</text>
<text x="121.8" y="41.7">6</text>
<text x="144.7" y="36.6">2</text>
<text x="144.7" y="41.7">3</text>
<text x="228.5" y="41.7">B7</text>
<text x="228.6" y="39.1">A7</text>
<text x="144.7" y="44.2">7</text>
<text x="228.5" y="46.7">B6</text>
<text x="228.6" y="44.2">A6</text>
<text x="133.7" y="49" transform="rotate(-90 133.7 49)">4</text>
<text x="228.5" y="56.9">B8</text>
<text x="228.6" y="54.4">A8</text>
<text x="209.3" y="63.5" transform="rotate(-90 209.3 63.5)">S1</text>
<text x="216.9" y="63.5" transform="rotate(-90 216.9 63.5)">A1</text>
<text x="62" y="81.3" transform="rotate(-90 62 81.3)">48</text>
<text x="64.5" y="80.7" transform="rotate(-90 64.5 80.7)">1</text>
<text x="67.1" y="81.3" transform="rotate(-90 67.1 81.3)">43</text>
<text x="69.6" y="81.3" transform="rotate(-90 69.6 81.3)">50</text>
<text x="130.1" y="83.6">6</text>
<text x="139.4" y="78.2" transform="rotate(-90 139.4 78.2)">5</text>
<text x="147.9" y="83.6">4</text>
<text x="49.5" y="86.1">26</text>
<text x="88.2" y="86.1">2</text>
<text x="88.2" y="88.6">3</text>
<text x="130.1" y="88.6">1</text>
<text x="147.9" y="88.6">3</text>
<text x="88.2" y="91.2">4</text>
<text x="88.2" y="93.7">5</text>
<text x="139.4" y="96" transform="rotate(-90 139.4 96)">2</text>
<text x="49.5" y="97.5">47</text>
<text x="49.5" y="100.1">46</text>
<text x="88.2" y="96.3">6</text>
<text x="88.2" y="98.8">7</text>
<text x="88.2" y="101.3">8</text>
<text x="87.6" y="106.4">11</text>
<text x="88.2" y="103.9">9</text>
<text x="49.5" y="110.2">20</text>
<text x="87.6" y="109">12</text>
<text x="87.6" y="111.5">13</text>
<text x="49.5" y="115.3">21</text>
<text x="87.6" y="114">14</text>
<text x="87.6" y="116.6">15</text>
<text x="87.6" y="119.1">16</text>
<text x="87.6" y="121.7">17</text>
<text x="87.6" y="124.2">18</text>
<text x="49.5" y="131.8">44</text>
<text x="87.6" y="126.7">27</text>
<text x="87.6" y="129.3">28</text>
<text x="87.6" y="131.8">29</text>
<text x="207.6" y="129.3">1</text>
<text x="207.6" y="131.8">2</text>
<text x="241.9" y="130.6">1</text>
<text x="272.3" y="130.6">1</text>
<text x="49.5" y="134.4">45</text>
<text x="87.6" y="134.4">30</text>
<text x="87.6" y="136.9">31</text>
<text x="207.6" y="134.4">3</text>
<text x="207.6" y="136.9">4</text>
<text x="241.9" y="133.1">2</text>
<text x="241.9" y="135.6">3</text>
<text x="272.3" y="133.1">2</text>
<text x="272.3" y="135.6">3</text>
<text x="49.5" y="140.7">24</text>
<text x="49.5" y="143.3">25</text>
<text x="87.6" y="139.4">32</text>
<text x="87.6" y="142">34</text>
<text x="207.6" y="139.4">5</text>
<text x="207.6" y="142">6</text>
<text x="241.9" y="138.2">4</text>
<text x="241.9" y="140.7">5</text>
<text x="241.9" y="143.3">6</text>
<text x="272.3" y="138.2">4</text>
<text x="272.3" y="140.7">5</text>
<text x="272.3" y="143.3">6</text>
<text x="49.5" y="148.3">56</text>
<text x="87.6" y="144.5">35</text>
<text x="87.6" y="147.1">36</text>
<text x="87.6" y="149.6">37</text>
<text x="207.6" y="144.5">7</text>
<text x="207.6" y="147.1">8</text>
<text x="207.6" y="149.6">9</text>
<text x="241.9" y="145.8">7</text>
<text x="241.9" y="148.3">8</text>
<text x="272.3" y="145.8">7</text>
<text x="272.3" y="148.3">8</text>
<text x="49.5" y="150.9">52</text>
<text x="49.5" y="153.4">53</text>
<text x="49.5" y="156">55</text>
<text x="87.6" y="156">38</text>
<text x="207" y="152.1">10</text>
<text x="207" y="154.7">11</text>
<text x="241.3" y="153.4">10</text>
<text x="241.3" y="156">11</text>
<text x="241.9" y="150.9">9</text>
<text x="271.7" y="153.4">10</text>
<text x="271.7" y="156">11</text>
<text x="272.3" y="150.9">9</text>
<text x="49.5" y="158.5">54</text>
<text x="49.5" y="161">51</text>
<text x="87.6" y="158.5">39</text>
<text x="87.6" y="161">40</text>
<text x="87.6" y="163.6">41</text>
<text x="49.5" y="168.7">19</text>
<text x="136.5" y="172.5">3</text>
<text x="149.2" y="172.5">2</text>
<text x="65.8" y="177.8" transform="rotate(-90 65.8 177.8)">57</text>
<text x="143.3" y="179.8" transform="rotate(-90 143.3 179.8)">1</text>
</g>
<g font-size="1.8" fill="#0f0f0f">
<text x="232.4" y="33.9">CC2</text>
<text x="232.4" y="31.4">CC1</text>
<text x="104.1" y="36.5">~{USB_BOOT}</text>
<text x="95.2" y="86">GPIO0</text>
<text x="95.2" y="88.6">GPIO1</text>
<text x="95.2" y="93.6">GPIO3</text>
<text x="95.2" y="91.1">GPIO2</text>
<text x="45.7" y="100">D_- 46</text>
<text x="45.7" y="97.4">D_+ 47</text>
<text x="95.2" y="96.2">GPIO4</text>
<text x="95.2" y="98.7">GPIO5</text>
<text x="95.2" y="101.3">GPIO6</text>
<text x="95.2" y="106.3">GPIO8</text>
<text x="95.2" y="103.8">GPIO7</text>
<text x="95.2" y="114">GPIO11</text>
<text x="95.2" y="108.9">GPIO9</text>
<text x="95.2" y="111.4">GPIO10</text>
<text x="95.2" y="119">GPIO13</text>
<text x="95.2" y="116.5">GPIO12</text>
<text x="95.2" y="121.6">GPIO14</text>
<text x="95.2" y="124.1">GPIO15</text>
<text x="95.2" y="126.7">GPIO16</text>
<text x="95.2" y="131.7">GPIO18</text>
<text x="95.2" y="129.2">GPIO17</text>
<text x="182.1" y="131.7">GPIO20</text>
<text x="95.2" y="136.8">GPIO20</text>
<text x="95.2" y="134.3">GPIO19</text>
<text x="182.1" y="134.3">GPIO21</text>
<text x="182.1" y="136.8">GPIO22</text>
<text x="216.4" y="135.5">GPIO11</text>
<text x="216.4" y="133">GPIO10</text>
<text x="249.4" y="133">GPIO0</text>
<text x="249.4" y="135.5">GPIO1</text>
<text x="95.2" y="139.4">GPIO21</text>
<text x="95.2" y="141.9">GPIO22</text>
<text x="182.1" y="139.4">GPIO23</text>
<text x="182.1" y="141.9">GPIO24</text>
<text x="216.4" y="143.2">GPIO14</text>
<text x="216.4" y="138.1">GPIO12</text>
<text x="216.4" y="140.6">GPIO13</text>
<text x="249.4" y="140.6">GPIO3</text>
<text x="249.4" y="138.1">GPIO2</text>
<text x="249.4" y="143.2">GPIO4</text>
<text x="95.2" y="149.5">GPIO25</text>
<text x="95.2" y="144.4">GPIO23</text>
<text x="95.2" y="147">GPIO24</text>
<text x="182.1" y="147">GPIO26</text>
<text x="182.1" y="149.5">GPIO27</text>
<text x="182.1" y="144.4">GPIO25</text>
<text x="216.4" y="148.2">GPIO16</text>
<text x="216.4" y="145.7">GPIO15</text>
<text x="249.4" y="145.7">GPIO5</text>
<text x="249.4" y="148.2">GPIO6</text>
<text x="95.2" y="155.9">GPIO26</text>
<text x="182.1" y="154.6">GPIO29</text>
<text x="182.1" y="152.1">GPIO28</text>
<text x="216.4" y="153.3">GPIO18</text>
<text x="216.4" y="150.8">GPIO17</text>
<text x="216.4" y="155.9">GPIO19</text>
<text x="249.4" y="150.8">GPIO7</text>
<text x="249.4" y="153.3">GPIO8</text>
<text x="249.4" y="155.9">GPIO9</text>
<text x="95.2" y="158.4">GPIO27</text>
<text x="95.2" y="160.9">GPIO28</text>
<text x="95.2" y="163.5">GPIO29</text>
</g>
<text font-size="1.8" fill="#840084" x="140.4" y="168.5">C5446</text>
<g font-size="1.1" fill="#a90000">
<text x="135.7" y="130.6">4</text>
<text x="138.2" y="129.4" transform="rotate(-90 138.2 129.4)">3</text>
<text x="140.1" y="130.6">2</text>
<text x="138.2" y="133.2" transform="rotate(-90 138.2 133.2)">1</text>
</g>
<g font-size="1.1" fill="#006464">
<text x="129.6" y="182.9">C16</text>
<text x="129.6" y="184.1">1uF</text>
<text x="142.2" y="184.1">GND</text>
<text x="152.4" y="182.9">C17</text>
<text x="152.5" y="184.1">1uF</text>
</g>
</svg>
